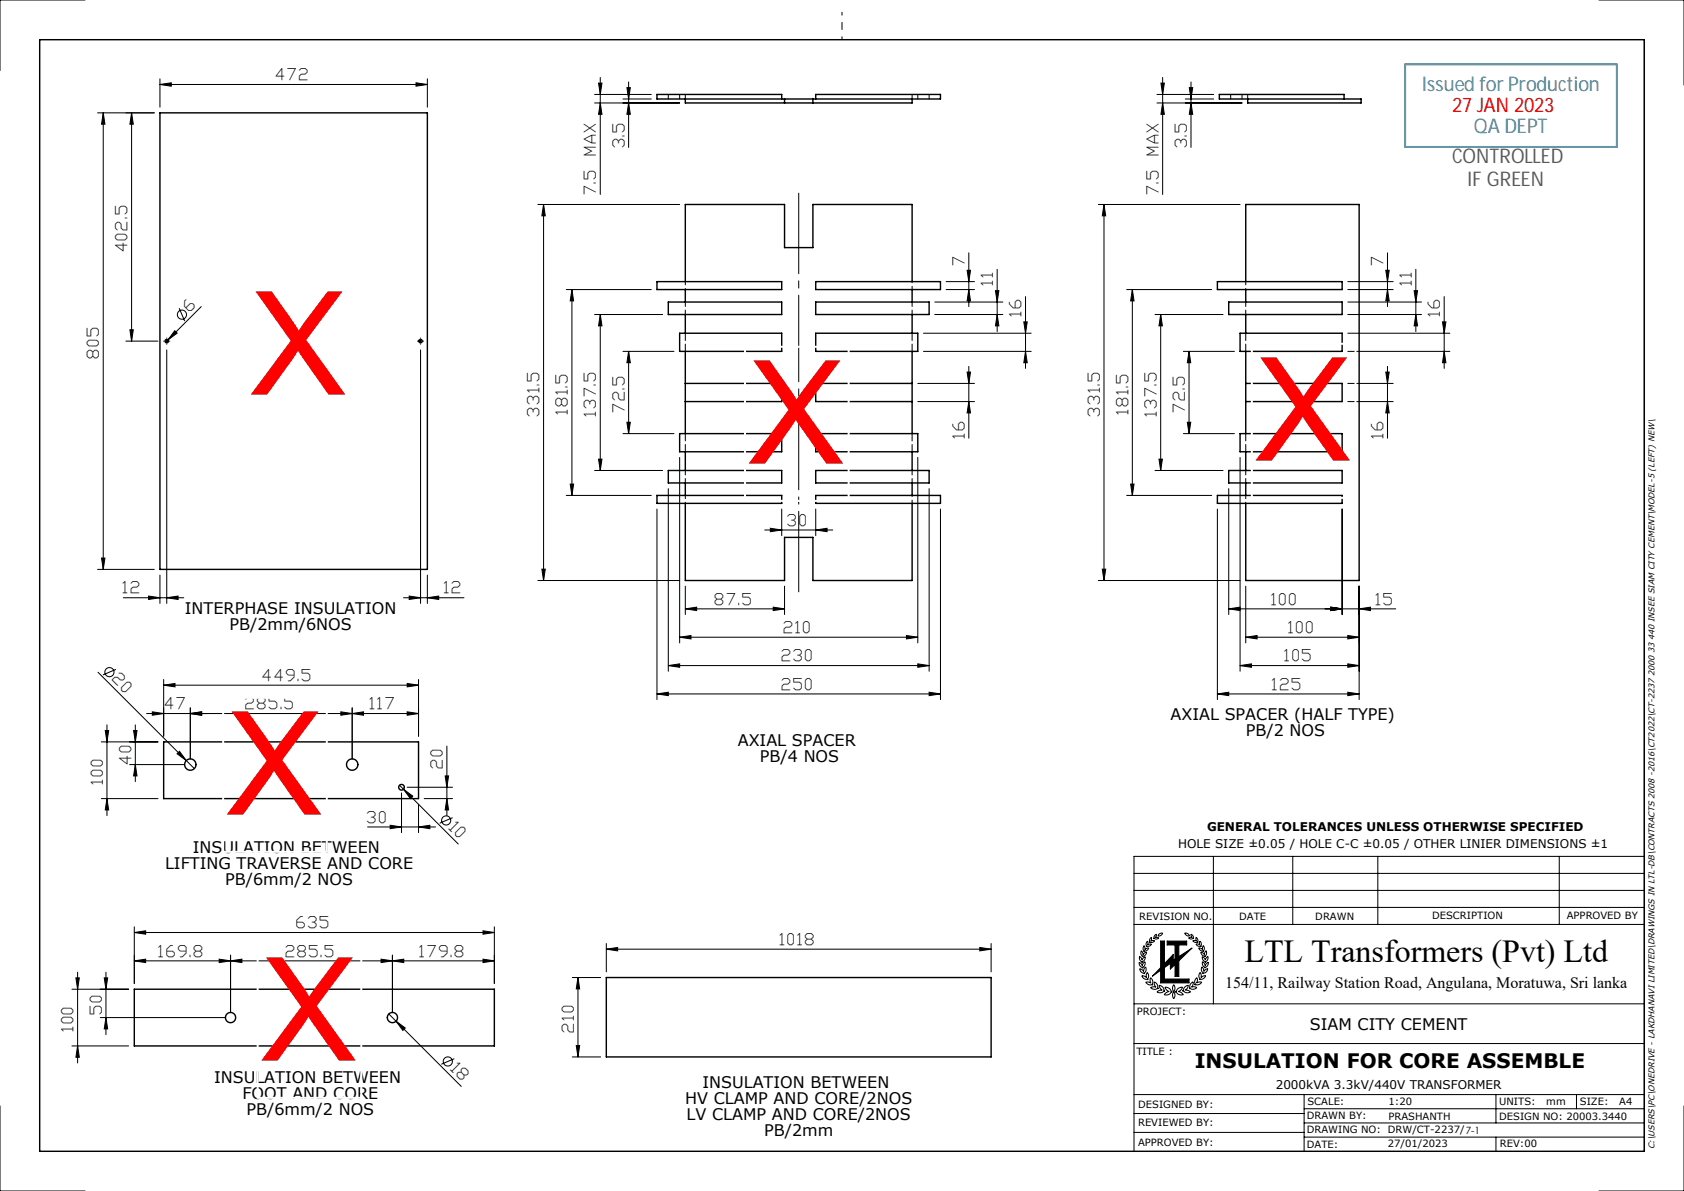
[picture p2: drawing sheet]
<svg xmlns="http://www.w3.org/2000/svg" width="297mm" height="210mm" viewBox="0 0 297 210" stroke-linecap="round" stroke-linejoin="round" font-family="sans-serif">
<g fill="none" stroke="#000" stroke-width=".18">
<path d="M15 0h-15v12.4M17.2 19.9h10M18.2 19.9v80.5M18.2 19.9l.3 2h-.6zM23.2 19.9v40.2M23.2 19.9l.3 2h-.6zM28.2 14.9l2-.3v.6zM28.2 13.9v5M28.2 14.9h47.2M73.4 14.6l2 .3-2 .3zM75.4 13.9v5M104.9 16.7h10"/>
<path d="M104.9 18.2h15M105.6 14.7h.6l-.3 2zM105.9 13.7v20.6M105.9 18.2l.3 2h-.6zM109.9 17.5h5M110.6 15.5h.6l-.3 2zM110.9 14.5v11.5M110.9 18.2l.3 2h-.6zM204.1 16.7h10M204.1 18.2h15M204.8 14.7h.6l-.3 2zM205.1 18.2l.3 2h-.6z"/>
<path d="M205.1 13.7v20.6M209.1 17.5h5M209.8 15.5h.6l-.3 2zM210.1 14.5v11.5M210.1 18.2l.3 2h-.6zM282 0h15v15M290 7v196M94.9 36.1h25M95.9 36.1v66.3M95.9 36.1l.3 2h-.6zM193.7 36.1h25M194.7 36.1l.3 2h-.6z"/>
<path d="M194.7 36.1v66.3M22.9 58.1h.6l-.3 2zM29.4 59.9v.5M30.8 58.3l.4 .4-1.6 1.2zM31.6 54.3l1 2.3M35.5 54.1l-6.3 6.3M74.2 59.9v.5M99.9 51.1h15M100.9 51.1l.3 2h-.6zM100.9 51.1v36.3M104.9 55.5h12M105.9 55.5l.3 2h-.6z"/>
<path d="M105.9 55.5v27.5M162.9 58.8h19M164.9 55.5h12M164.9 53.3h12M166.9 51.1h5M166.9 49.7h5M170.6 47.7h.6l-.3 2zM170.9 51.1l.3 2h-.6zM170.9 44.6v9.5M175.6 51.3h.6l-.3 2zM175.9 55.5l.3 2h-.6zM175.9 47.5v11"/>
<path d="M180.6 56.8h.6l-.3 2zM180.9 52.3v12.7M198.7 51.1h15M199.7 51.1l.3 2h-.6zM199.7 51.1v36.3M203.7 55.5h12M204.7 55.5l.3 2h-.6zM204.7 55.5v27.5M237.7 55.5h13M237.7 58.8h18M237.7 51.1h8M237.7 49.7h8"/>
<path d="M237.7 53.3h13M244.4 47.7h.6l-.3 2zM244.7 51.1l.3 2h-.6zM244.7 44.6v9.5M249.4 51.3h.6l-.3 2zM249.7 55.5l.3 2h-.6zM249.7 47.5v11M254.4 56.8h.6l-.3 2zM254.7 52.3v12.7M22.2 60.1h5.7M29.2 60.1h.5M29.4 61.7v44.7"/>
<path d="M73.9 60.1h.5M74.2 61.7v44.7M109.9 62h9M109.9 76.5h9M110.6 74.5h.6l-.3 2zM110.9 62v14.5M110.9 62l.3 2h-.6zM161.9 70.8h10M161.9 67.6h10M162.9 62h19M170.6 65.6h.6l-.3 2zM170.9 70.8l.3 2h-.6z"/>
<path d="M170.9 64.6v12.7M180.9 62l.3 2h-.6zM208.7 62h9M208.7 76.5h9M209.4 74.5h.6l-.3 2zM209.7 62v14.5M209.7 62l.3 2h-.6zM237.7 62h18M237.7 70.8h8M237.7 67.6h8M244.4 65.6h.6l-.3 2zM244.7 70.8l.3 2h-.6z"/>
<path d="M244.7 64.6v12.7M254.7 62l.3 2h-.6zM17.9 98.4h.6l-.3 2zM99.9 87.4h15M100.6 85.4h.6l-.3 2zM104.9 83h12M105.6 81h.6l-.3 2zM115.9 89.8v33.6M117.9 86.2v32.2M119.9 80.7v32.7M134.9 93.4h12M135.9 93.1l2 .3-2 .3z"/>
<path d="M137.9 89.8v4.6M143.9 93.4l2-.3v.6zM143.9 89.8v4.6M161.9 80.7v32.7M163.9 86.2v32.2M165.9 89.8v33.6M198.7 87.4h15M199.4 85.4h.6l-.3 2zM203.7 83h12M204.4 81h.6l-.3 2zM214.7 89.8v33.6M216.7 86.2v22.2"/>
<path d="M218.7 80.7v37.7M236.7 89.8v18.6M17.2 100.4h10M17.3 118.5l15.6 15.6M20.4 118l-2.2 1M21.8 105.4h10.6M26.2 105.1l2 .3-2 .3zM28.2 101.4v5M28.9 119.8v10M29.4 105.4l2-.3v.6zM71.2 105.4h10.6M72.2 105.1l2 .3-2 .3z"/>
<path d="M73.8 119.8v10M75.4 105.4l2-.3v.6zM75.4 101.4v5M94.9 102.4h25M95.6 100.4h.6l-.3 2zM117.9 117.4l2-.3v.6zM117.9 117.4h46M119.9 112.4l2-.3v.6zM119.9 112.4h42M120.9 107.4l2-.3v.6zM120.9 107.4h17.5M120.9 103.4v5"/>
<path d="M136.4 107.1l2 .3-2 .3zM138.4 103.4v5M159.9 112.1l2 .3-2 .3zM161.9 117.1l2 .3-2 .3zM193.7 102.4h25M194.4 100.4h.6l-.3 2zM216.7 107.4l2-.3v.6zM216.7 107.4h29.5M218.7 117.4l2-.3v.6zM218.7 117.4h21M219.7 112.4l2-.3v.6zM219.7 112.4h20"/>
<path d="M219.7 103.4v10M234.7 107.1l2 .3-2 .3zM237.7 112.1l2 .3-2 .3zM237.7 117.1l2 .3-2 .3zM239.7 107.4l2-.3v.6zM239.7 103.4v20M17.9 130.8h10M18.6 128.8h.6l-.3 2zM18.9 127.8v16M22.9 134.8h9.7M23.6 128.8h.6l-.3 2zM23.9 127.8v10"/>
<path d="M23.9 134.8l.3 2h-.6zM25.9 125.8h47.9M26.9 125.5l2 .3-2 .3zM28.9 120.8l2-.3v.6zM28.9 120.8h44.9M31.2 132.9l.5-.4 1.2 1.6zM32.9 134.1l1.4 1.4M33.6 124.8v9M33.6 125.8l2-.3v.6zM60.1 125.5l2 .3-2 .3zM62.1 124.8v9M62.1 125.8l2-.3v.6z"/>
<path d="M70.5 138.5l10.3 10.3M70.8 139.8v7M71.2 139.2l1.6 1.2-.4 .4zM71.8 125.5l2 .3-2 .3zM71.8 138.8h8M71.8 120.5l2 .3-2 .3zM78.5 136.8h.6l-.3 2zM78.8 131.5v12.3M115.9 122.4l2-.3v.6zM115.9 122.4h50M163.9 122.1l2 .3-2 .3zM214.7 122.4l2-.3v.6z"/>
<path d="M214.7 122.4h25M237.7 122.1l2 .3-2 .3zM17.9 140.8h10M18.9 140.8l.3 2h-.6zM64.8 145.8h12M68.8 145.5l2 .3-2 .3zM73.8 145.8l2-.3v.6zM73.8 141.8v5M74.8 140.8h5M78.8 140.8l.3 2h-.6zM79.8 144.2l-2.3 1M200 157h90"/>
<path d="M200 154h90M214 151v26M228 151v12M243 151v12M275 151v12M290 151h-90v52M12.7 174.4h10M13.4 172.4h.6l-.3 2zM13.7 171.4v16M17.7 179.4h22M18.4 172.4h.6l-.3 2zM18.7 171.4v11"/>
<path d="M18.7 179.4l.3 2h-.6zM23.7 164.4l2-.3v.6zM23.7 163.4v10M23.7 164.4h63.5M23.7 169.4l2-.3v.6zM23.7 169.4h63.5M38.7 169.1l2 .3-2 .3zM40.7 169.4l2-.3v.6zM40.7 168.4v10M67.2 169.1l2 .3-2 .3zM68.6 178.8l12.8 12.8M69.2 169.4l2-.3v.6z"/>
<path d="M69.2 168.4v10M85.2 164.1l2 .3-2 .3zM85.2 169.1l2 .3-2 .3zM87.2 163.4v10M100.9 172.4h5M101.9 172.4v14M101.9 172.4l.3 2h-.6zM106.9 167.4l2-.3v.6zM106.9 166.4v5M106.9 167.4h67.9M172.8 167.1l2 .3-2 .3zM174.8 166.4v5"/>
<path d="M200 177h90M200 163h90M200 160h90M200.9 169.7l.6 .6 .1-.4 .3-.3a.94 .94 0 0 1-.4 1.1 .97 .97 0 0 1-.6-1zM201 168.6l.4 .7 .2-.4 .4-.2a.9 .9 0 0 1-.6 .9 .93 .93 0 0 1-.4-1zM201 170.8l.4 .2 .3 .3 .1-.4 .2-.4a.97 .97 0 0 1-.2 1.2 1.01 1.01 0 0 1-.8-.9zM201.3 167.6l.3 .7 .3-.3 .3-.1a.86 .86 0 0 1-.7 .8 .89 .89 0 0 1-.2-1.1zM201.4 172l.4 .1 .4 .3v-.5l.1-.4a1.01 1.01 0 0 1 .1 1.2 1.05 1.05 0 0 1-1-.7zM201.8 166.7l.1 .7 .3-.2h.4a.82 .82 0 0 1-.9 .5 .86 .86 0 0 1 .1-1zM202.1 173.2h.4l.5 .1-.2-.4 .1-.5a1.05 1.05 0 0 1 .3 1.3l-.1-.1a.81 .81 0 0 1-1-.4zM202.3 166l.2 .2-.1 .4 .3-.1h.4a.79 .79 0 0 1-.9 .4l-.1-.5zM203 165.4l.1-.1-.1 .6h.6a.47 .47 0 0 1-.8 .2l-.1-.4z"/>
<path d="M203.5 165.4a.45 .45 0 0 0 .8 0l-.6-.1 .3-.6a.55 .55 0 0 0-.5 .7M203.6 173.1a1.08 1.08 0 0 1 .6 1.2h-.1a.84 .84 0 0 1-1.2-.2l.5-.1 .5 .1-.3-.5zM204.4 164.7l.7-.2a.69 .69 0 0 1-.9 .5zM204.4 173.7a1.12 1.12 0 0 1 1 1.1l-.1-.1a.87 .87 0 0 1-1.3 .2l.5-.3h.5l-.4-.4zM204.7 165.9h.7v4l1.5-1.6v1l.3-.2v-2.5h-1.3v-.7h3.4v.7h-1.4v2.1l2.3-1.5-2.3 2.2v2.8h-.7v-2.1l-.8 .8v-1l-1 .7v2h4.3v.7h-5v-2.2l-1.4 1 1.4-1.5zM205.5 174.1a.92 .92 0 0 1 1 .7h.2a1.04 1.04 0 0 1-1.4 .6l.4-.4 .5-.2a1.13 1.13 0 0 1-.7-.7zM207 173.6a1 1 0 0 1 0 1.3 1 1 0 0 1 0-1.3zM207 174.9a1 1 0 0 1 0 1.2 1 1 0 0 1 0-1.2zM207.7 174.4l.4-.3h.5a1.13 1.13 0 0 1-.8 .7l.5 .2 .4 .4a1.04 1.04 0 0 1-1.3-.6h.1zM208.9 164.5a.64 .64 0 0 1 .8 .5l-.4-.1zM209 174l.6-.3-.2 .5-.4 .4h.5l.5 .3a.87 .87 0 0 1-1.2-.2l-.2 .1v-.2h.1l.1-.3zM210 164.7a.62 .62 0 0 1 .5 .8l-.1-.1a.45 .45 0 0 1-.7 0l.6-.1z"/>
<path d="M210.1 173.4l.3-.3v.5l-.3 .5 .5-.1 .5 .1a.95 .95 0 0 1-1.3 .1zM210.9 166.5h.4l.3 .1v-.7a.69 .69 0 0 1 .1 1v-.1a.61 .61 0 0 1-.8-.3zM210.9 165.3a.66 .66 0 0 1 .3 .9l-.1-.1a.47 .47 0 0 1-.7-.2h.6zM211 172.5l.1-.1 .1 .3-.2 .6 .5-.1h.4a.91 .91 0 0 1-1.2 .4l.1-.1-.1-.5zM211.4 167.1l.4 .1 .3 .2 .1-.7a.72 .72 0 0 1 0 1h-.1a.64 .64 0 0 1-.7-.6zM211.7 171.5l.2 .4-.1 .5 .4-.3 .4-.1a.88 .88 0 0 1-1 .7v-.1a.78 .78 0 0 1 .1-1.1zM211.8 167.9l.4 .1 .2 .3 .3-.7a.75 .75 0 0 1-.3 1.1v-.1a.67 .67 0 0 1-.6-.7zM212 170.5l.2 .3 .1 .5 .3-.3 .4-.2a.85 .85 0 0 1-.9 .8l.1-.1a.75 .75 0 0 1-.2-1zM212 168.7l.4 .2 .2 .4 .4-.7a.78 .78 0 0 1-.5 1v-.1a.7 .7 0 0 1-.5-.8zM212.1 169.6l.3 .3 .1 .4 .6-.6a.82 .82 0 0 1-.7 .9l.1-.1a.73 .73 0 0 1-.4-.9zM0 195v15h15M12.7 184.4h10"/>
<path d="M13.7 184.4l.3 2h-.6zM69.8 180.1l1.7 1.2-.5 .4zM80.1 186.7l-2.3 .9M100.9 186.4h5M101.6 184.4h.6l-.3 2zM200 196.3h30M200 199.7h30M200 193h90M200 184h90M230 198h60M230 193v10M230 195.5h60"/>
<path d="M263.8 193v5M278 193v2.5M297 195v15h-15M230 200.5h60M263.8 200.5v2.5"/>
<circle cx="32.1" cy="55.5" r=".81"/>
<circle cx="19.3" cy="118.5" r=".81"/>
<circle cx="78.7" cy="144.7" r=".81"/>
<circle cx="79" cy="187.2" r=".81"/>
</g>
<path d="M148.5 7v-4.8" fill="none" stroke="#000" stroke-width=".18" stroke-dasharray="15.2 1.3 1.3 1.3" stroke-dashoffset="14.7"/>
<g fill="none" stroke="#000" stroke-width=".25">
<path d="M7 7h283v196h-283zM28.2 19.9h47.2v80.5h-47.2zM120.9 17.5v.7h40v-.7M137.9 17.5v-.8h-22v.8h50v-.8h-22v.8M138.4 17.5v.7M143.4 17.5v.7M220.1 17.5v.7h20v-.7h-25v-.8h22v.8M115.9 49.7h22v1.4h-22zM117.9 53.3h20v2.2h-20zM119.9 58.8h18v3.2h-18zM120.9 49.7v-13.6h17.5v7.6h5v-7.6h17.5v13.6M120.9 51.1v2.2"/>
<path d="M120.9 55.5v3.3M143.9 58.8h18v3.2h-18zM143.9 49.7h22v1.4h-22zM143.9 53.3h20v2.2h-20zM160.9 51.1v2.2M160.9 55.5v3.3M214.7 49.7h22v1.4h-22zM216.7 53.3h20v2.2h-20zM218.7 58.8h18v3.2h-18zM219.7 49.7v-13.6h20v66.3h-20v-13.6M219.7 51.1v2.2M219.7 55.5v3.3"/>
<path d="M119.9 76.5h18v3.2h-18zM120.9 67.6h17v3.2h-17M120.9 62v14.5M120.9 79.7v3.3M143.9 76.5h18v3.2h-18zM160.9 67.6h-17v3.2h17M160.9 62v14.5M160.9 79.7v3.3M218.7 76.5h18v3.2h-18zM219.7 67.6h17v3.2h-17M219.7 62v14.5M219.7 79.7v3.3"/>
<path d="M115.9 87.4h22v1.4h-22zM117.9 83h20v2.2h-20zM120.9 88.8v13.6h17.5v-7.6h5v7.6h17.5v-13.6M120.9 85.2v2.2M143.9 83h20v2.2h-20zM143.9 87.4h22v1.4h-22zM160.9 85.2v2.2M214.7 87.4h22v1.4h-22zM216.7 83h20v2.2h-20zM219.7 85.2v2.2M28.9 130.8h44.9v10h-44.9zM23.7 174.4h63.5v10h-63.5z"/>
<path d="M106.9 172.4h67.9v14h-67.9z"/>
<circle cx="29.4" cy="60.1" r=".3"/>
<circle cx="74.2" cy="60.1" r=".3"/>
<circle cx="33.6" cy="134.8" r="1"/>
<circle cx="62.1" cy="134.8" r="1"/>
<circle cx="70.8" cy="138.8" r=".5"/>
<circle cx="40.7" cy="179.4" r=".9"/>
<circle cx="69.2" cy="179.4" r=".9"/>
</g>
<path d="M204.7 165.9h.7v4l1.5-1.6v1l.3-.2v-2.5h-1.3v-.7h3.4v.7h-1.4v2.1l2.3-1.5-2.3 2.2v2.8h-.7v-2.1l-.8 .8v-1l-1 .7v2h4.3v.7h-5v-2.2l-1.4 1 1.4-1.5z" fill-rule="evenodd" fill="#000"/>
<path d="M140.9 104.4v-70.3" fill="none" stroke="#000" stroke-width=".18" stroke-dasharray="15.2 1.3 1.3 1.3" stroke-dashoffset="1"/>
<path d="M29.4 59.6h.1M74.2 59.6h.1M28.9 60.1h.1M29.4 60.6v.1M29.9 60.1h.1M73.7 60.1h-.1M74.2 60.6v.1M74.7 60.1h.1" fill="none" stroke="#000" stroke-width=".18" stroke-dasharray="15.2 1.3 1.3 1.3"/>
<g fill="#000">
<path d="M30.8 58.3l.4 .4-1.6 1.2zM31.2 132.9l.5-.4 1.2 1.6zM71.2 139.2l1.6 1.2-.4 .4zM69.8 180.1l1.7 1.2-.5 .4z"/>
<path d="M23.2 19.9l.3 2h-.6zM22.9 58.1h.6l-.3 2z"/>
<path d="M28.2 14.9l2-.3v.6zM73.4 14.6l2 .3-2 .3zM72.2 105.1l2 .3-2 .3zM75.4 105.4l2-.3v.6zM219.7 112.4l2-.3v.6zM237.7 112.1l2 .3-2 .3z"/>
<path d="M105.6 14.7h.6l-.3 2zM105.9 18.2l.3 2h-.6zM110.6 15.5h.6l-.3 2zM110.9 18.2l.3 2h-.6zM204.8 14.7h.6l-.3 2zM205.1 18.2l.3 2h-.6zM209.8 15.5h.6l-.3 2zM210.1 18.2l.3 2h-.6z"/>
<path d="M95.9 36.1l.3 2h-.6zM95.6 100.4h.6l-.3 2zM110.9 62l.3 2h-.6zM110.6 74.5h.6l-.3 2zM100.9 51.1l.3 2h-.6zM100.6 85.4h.6l-.3 2zM194.7 36.1l.3 2h-.6zM194.4 100.4h.6l-.3 2zM209.7 62l.3 2h-.6zM209.4 74.5h.6l-.3 2zM199.7 51.1l.3 2h-.6zM199.4 85.4h.6l-.3 2zM101.9 172.4l.3 2h-.6zM101.6 184.4h.6l-.3 2z"/>
<path d="M105.6 81h.6l-.3 2zM105.9 55.5l.3 2h-.6zM180.9 62l.3 2h-.6zM180.6 56.8h.6l-.3 2zM170.9 51.1l.3 2h-.6zM170.6 47.7h.6l-.3 2zM175.9 55.5l.3 2h-.6zM175.6 51.3h.6l-.3 2zM170.9 70.8l.3 2h-.6zM170.6 65.6h.6l-.3 2zM204.4 81h.6l-.3 2zM204.7 55.5l.3 2h-.6zM244.7 70.8l.3 2h-.6zM244.4 65.6h.6l-.3 2zM254.7 62l.3 2h-.6zM254.4 56.8h.6l-.3 2zM249.7 55.5l.3 2h-.6zM249.4 51.3h.6l-.3 2zM244.7 51.1l.3 2h-.6zM244.4 47.7h.6l-.3 2z"/>
<path d="M135.9 93.1l2 .3-2 .3zM143.9 93.4l2-.3v.6z"/>
<path d="M17.9 98.4h.6l-.3 2zM18.2 19.9l.3 2h-.6z"/>
<path d="M29.4 105.4l2-.3v.6zM26.2 105.1l2 .3-2 .3zM136.4 107.1l2 .3-2 .3zM120.9 107.4l2-.3v.6z"/>
<path d="M18.6 128.8h.6l-.3 2zM18.9 140.8l.3 2h-.6zM23.6 128.8h.6l-.3 2zM23.9 134.8l.3 2h-.6zM78.5 136.8h.6l-.3 2zM78.8 140.8l.3 2h-.6z"/>
<path d="M26.9 125.5l2 .3-2 .3zM33.6 125.8l2-.3v.6zM62.1 125.8l2-.3v.6zM71.8 125.5l2 .3-2 .3zM68.8 145.5l2 .3-2 .3zM73.8 145.8l2-.3v.6z"/>
<path d="M33.6 125.8l2-.3v.6zM60.1 125.5l2 .3-2 .3z"/>
<path d="M71.8 120.5l2 .3-2 .3zM28.9 120.8l2-.3v.6z"/>
<path d="M115.9 122.4l2-.3v.6zM163.9 122.1l2 .3-2 .3zM119.9 112.4l2-.3v.6zM159.9 112.1l2 .3-2 .3zM117.9 117.4l2-.3v.6zM161.9 117.1l2 .3-2 .3zM234.7 107.1l2 .3-2 .3zM239.7 107.4l2-.3v.6zM214.7 122.4l2-.3v.6zM237.7 122.1l2 .3-2 .3zM216.7 107.4l2-.3v.6zM234.7 107.1l2 .3-2 .3zM218.7 117.4l2-.3v.6zM237.7 117.1l2 .3-2 .3z"/>
<path d="M18.4 172.4h.6l-.3 2zM18.7 179.4l.3 2h-.6zM13.4 172.4h.6l-.3 2zM13.7 184.4l.3 2h-.6z"/>
<path d="M23.7 169.4l2-.3v.6zM38.7 169.1l2 .3-2 .3zM40.7 169.4l2-.3v.6zM67.2 169.1l2 .3-2 .3zM69.2 169.4l2-.3v.6zM85.2 169.1l2 .3-2 .3z"/>
<path d="M85.2 164.1l2 .3-2 .3zM23.7 164.4l2-.3v.6z"/>
<path d="M172.8 167.1l2 .3-2 .3zM106.9 167.4l2-.3v.6z"/>
</g>
<path d="M120.9 49.7v1.4M160.9 51.1v-1.4M219.7 49.7v1.4M120.9 87.4v1.4M160.9 88.8v-1.4M219.7 87.4v1.4" fill="none" stroke="#000" stroke-width=".18" stroke-dasharray="1.3 .6" stroke-dashoffset=".7"/>
<path d="M120.9 53.3v2.2M160.9 55.5v-2.2M219.7 53.3v2.2M120.9 83v2.2M160.9 85.2v-2.2M219.7 83v2.2" fill="none" stroke="#000" stroke-width=".18" stroke-dasharray="1.3 .6" stroke-dashoffset=".5"/>
<path d="M120.9 58.8v3.2M219.7 58.8v3.2M120.9 76.5v3.2M160.9 79.7v-3.2M160.9 62v-3.2M219.7 76.5v3.2" fill="none" stroke="#000" stroke-width=".18" stroke-dasharray="1.3 .6"/>
<path d="M117.9 16.7v.8M119.9 16.7v.8M120.9 16.7v.8M160.9 16.7v.8M161.9 16.7v.8M163.9 16.7v.8M217.1 16.7v.8M219.1 16.7v.8M220.1 16.7v.8" fill="none" stroke="#000" stroke-width=".18" stroke-dasharray="1.3 .6" stroke-dashoffset=".4"/>
<path d="M43.6 49h18.3v27.1h-18.3zM131.4 61.1h18.3v27.2h-18.3zM220.8 60.6h18.3v27.2h-18.3zM39.4 123h18.2v27.2h-18.2zM45.4 166.4h18.3v27.2h-18.3z" fill="none" stroke="#fff" stroke-width=".35"/>
<path d="M247.8 11.3h37.4v14.6h-37.4z" fill="none" stroke="#2e75b6" stroke-width=".34"/>
<g font-size="25.4" fill="#f00">
<text x="44.1" y="69.6">X</text>
<text x="131.9" y="81.7">X</text>
<text x="221.3" y="81.2">X</text>
<text x="39.9" y="143.6">X</text>
<text x="46" y="187">X</text>
</g>
<text font-size="5.6" x="219.5" y="169.6">LTL Transformers (Pvt) Ltd</text>
<g font-size="3.6" fill="#2e74b5">
<text x="250.8" y="16.1">Issued for Production</text>
<text x="259.9" y="23.5">QA DEPT</text>
</g>
<text font-size="3.6" fill="#f00" x="256.1" y="19.7">27 JAN 2023</text>
<g font-size="3.6" fill="#538135">
<text x="256.1" y="28.7">CONTROLLED</text>
<text x="258.7" y="32.8">IF GREEN</text>
</g>
<text font-size="3.5" x="210.7" y="188.4">INSULATION FOR CORE ASSEMBLE</text>
<g font-size="2.8">
<text x="48.7" y="14.1">472</text>
<text x="105.1" y="27.4" transform="rotate(-90 105.1 27.4)">MAX</text>
<text x="110.1" y="26" transform="rotate(-90 110.1 26)">3.5</text>
<text x="204.3" y="27.4" transform="rotate(-90 204.3 27.4)">MAX</text>
<text x="209.3" y="26" transform="rotate(-90 209.3 26)">3.5</text>
<text x="105.1" y="34.3" transform="rotate(-90 105.1 34.3)">7.5</text>
<text x="204.3" y="34.3" transform="rotate(-90 204.3 34.3)">7.5</text>
<text x="22.5" y="44.3" transform="rotate(-90 22.5 44.3)">402.5</text>
<text x="170.1" y="46.7" transform="rotate(-90 170.1 46.7)">7</text>
<text x="244" y="46.7" transform="rotate(-90 244 46.7)">7</text>
<text x="175.1" y="50.3" transform="rotate(-90 175.1 50.3)">11</text>
<text x="249" y="50.3" transform="rotate(-90 249 50.3)">11</text>
<text x="33.5" y="55" transform="rotate(-45 33.5 55)">6</text>
<text x="180.1" y="55.8" transform="rotate(-90 180.1 55.8)">16</text>
<text x="254" y="55.8" transform="rotate(-90 254 55.8)">16</text>
<text x="17.5" y="63.1" transform="rotate(-90 17.5 63.1)">805</text>
<text x="95.1" y="73.4" transform="rotate(-90 95.1 73.4)">331.5</text>
<text x="100.1" y="73" transform="rotate(-90 100.1 73)">181.5</text>
<text x="105.1" y="73.4" transform="rotate(-90 105.1 73.4)">137.5</text>
<text x="110.1" y="72.7" transform="rotate(-90 110.1 72.7)">72.5</text>
<text x="170.1" y="77.3" transform="rotate(-90 170.1 77.3)">16</text>
<text x="194" y="73.4" transform="rotate(-90 194 73.4)">331.5</text>
<text x="199" y="73" transform="rotate(-90 199 73)">181.5</text>
<text x="204" y="73.4" transform="rotate(-90 204 73.4)">137.5</text>
<text x="209" y="72.7" transform="rotate(-90 209 72.7)">72.5</text>
<text x="244" y="77.3" transform="rotate(-90 244 77.3)">16</text>
<text x="139" y="92.7">30</text>
<text x="21.7" y="104.6">12</text>
<text x="78.4" y="104.6">12</text>
<text x="126.2" y="106.6">87.5</text>
<text x="224.3" y="106.6">100</text>
<text x="242.7" y="106.6">15</text>
<text x="32.6" y="108.2">INTERPHASE INSULATION</text>
<text x="40.5" y="111">PB/2mm/6NOS</text>
<text x="138.3" y="111.6">210</text>
<text x="227.3" y="111.6">100</text>
<text x="19.8" y="119.9" transform="rotate(45 19.8 119.9)">20</text>
<text x="137.9" y="116.6">230</text>
<text x="226.6" y="116.6">105</text>
<text x="29.1" y="125.1">47</text>
<text x="43.3" y="125.1">285.5</text>
<text x="46.4" y="120.1">449.5</text>
<text x="65.3" y="125.1">117</text>
<text x="137.9" y="121.6">250</text>
<text x="224.4" y="121.6">125</text>
<text x="130.1" y="131.5">AXIAL SPACER</text>
<text x="206.4" y="127">AXIAL SPACER (HALF TYPE)</text>
<text x="219.7" y="129.8">PB/2 NOS</text>
<text x="23.1" y="134.7" transform="rotate(-90 23.1 134.7)">40</text>
<text x="78.1" y="135.4" transform="rotate(-90 78.1 135.4)">20</text>
<text x="134" y="134.3">PB/4 NOS</text>
<text x="18.1" y="138.2" transform="rotate(-90 18.1 138.2)">100</text>
<text x="64.8" y="145.1">30</text>
<text x="79.1" y="146.1" transform="rotate(45 79.1 146.1)">10</text>
<text x="29.1" y="153.2">LIFTING TRAVERSE AND CORE</text>
<text x="34" y="150.4">INSULATION BETWEEN</text>
<text x="39.7" y="156">PB/6mm/2 NOS</text>
<text x="52.3" y="163.7">635</text>
<text x="137.6" y="166.6">1018</text>
<text x="28" y="168.7">169.8</text>
<text x="50.4" y="168.7">285.5</text>
<text x="74" y="168.7">179.8</text>
<text x="17.9" y="178.8" transform="rotate(-90 17.9 178.8)">50</text>
<text x="216.1" y="174.1">154/11, Railway Station Road, Angulana, Moratuwa, Sri lanka</text>
<text x="12.9" y="181.8" transform="rotate(-90 12.9 181.8)">100</text>
<text x="101.2" y="182" transform="rotate(-90 101.2 182)">210</text>
<text x="231" y="181.6">SIAM CITY CEMENT</text>
<text x="37.7" y="191">INSULATION BETWEEN</text>
<text x="79.4" y="188.6" transform="rotate(45 79.4 188.6)">18</text>
<text x="123.9" y="191.9">INSULATION BETWEEN</text>
<text x="42.8" y="193.8">FOOT AND CORE</text>
<text x="43.5" y="196.6">PB/6mm/2 NOS</text>
<text x="120.8" y="194.7">HV CLAMP AND CORE/2NOS</text>
<text x="121.1" y="197.5">LV CLAMP AND CORE/2NOS</text>
<text x="134.8" y="200.3">PB/2mm</text>
</g>
<g font-size="2.1">
<text x="207.8" y="149.6">HOLE SIZE ±0.05 / HOLE C-C ±0.05 / OTHER LINIER DIMENSIONS ±1</text>
<text x="212.9" y="146.4">GENERAL TOLERANCES UNLESS OTHERWISE SPECIFIED</text>
<text x="225" y="191.9">2000kVA 3.3kV/440V TRANSFORMER</text>
</g>
<g font-size="1.8">
<text x="200.9" y="162.1">REVISION NO.</text>
<text x="218.6" y="162.1">DATE</text>
<text x="232" y="162.1">DRAWN</text>
<text x="252.6" y="162.1">DESCRIPTION</text>
<text x="276.3" y="162.1">APPROVED BY</text>
<text x="200.5" y="179">PROJECT:</text>
<text x="200.4" y="186">TITLE :</text>
<text x="200.7" y="195.4">DESIGNED BY:</text>
<text x="230.5" y="197.4">DRAWN BY:</text>
<text x="230.6" y="194.9">SCALE:</text>
<text x="244.9" y="197.5">PRASHANTH</text>
<text x="244.9" y="194.9">1:20</text>
<text x="264.4" y="197.4">DESIGN NO: 20003.3440</text>
<text x="264.4" y="194.9">UNITS:</text>
<text x="272.7" y="194.9">mm</text>
<text x="278.6" y="194.9">SIZE:</text>
<text x="285.6" y="194.9">A4</text>
<text x="200.7" y="202">APPROVED BY:</text>
<text x="200.7" y="198.6">REVIEWED BY:</text>
<text x="230.5" y="199.9">DRAWING NO: DRW/CT-2237/7-1</text>
<text x="230.5" y="202.4">DATE:</text>
<text x="244.8" y="202.3">27/01/2023</text>
<text x="264.5" y="202.3">REV:00</text>
</g>
<text font-size="1.5" x="291.8" y="202.7" transform="rotate(-90 291.8 202.7)">C:\USERS\PC\ONEDRIVE - LAKDHANAVI LIMITED\DRAWINGS IN LTL-DB\CONTRACTS 2008 -2016\CT2022\CT-2237 2000 33 440 INSEE SIAM CITY CEMENT\MODEL-5 (LEFT) NEW\</text>
</svg>
